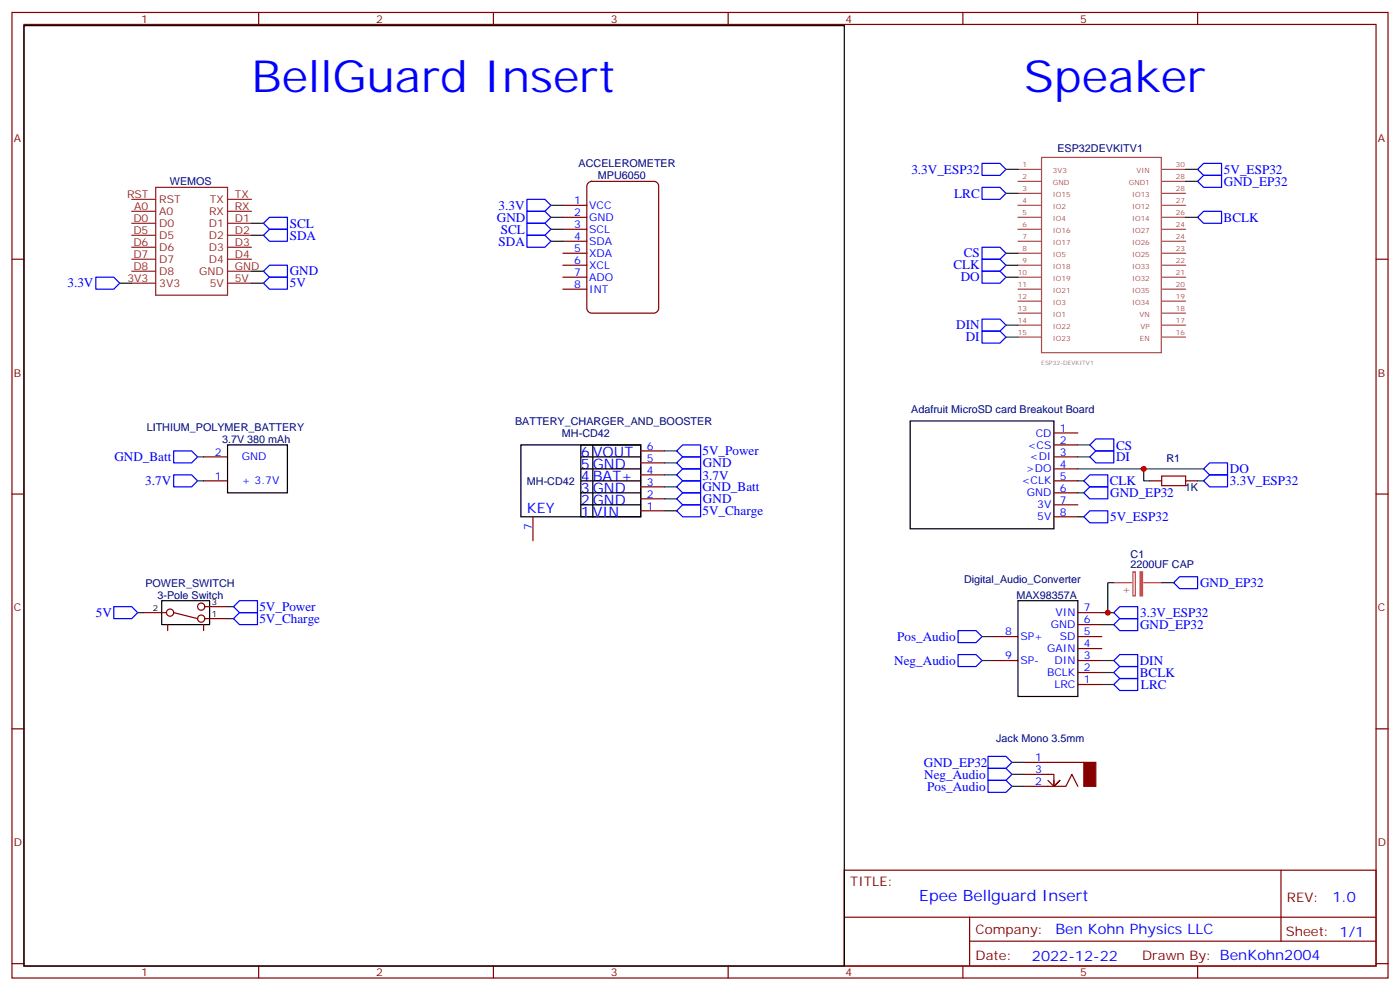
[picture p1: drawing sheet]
<svg xmlns="http://www.w3.org/2000/svg" width="412mm" height="292mm" viewBox="0 0 412 292" stroke-linecap="round" stroke-linejoin="round" font-family="sans-serif">
<g fill="none" stroke="#870000" stroke-width=".35">
<path d="M3.5 3.7h405.4v284.3h-405.4zM7.1 7.2h398.2v277.3h-398.2zM76.2 3.7v3.5M145.3 3.7v3.5M214.5 3.7v3.5M283.6 3.7v3.5M352.8 3.7v3.5M3.5 76.3h3.6M405.3 76.3h3.6M60 134.5h7M3.5 145.5h3.6M60 141.6h7"/>
<path d="M405.3 145.5h3.6M3.5 214.6h3.6M405.3 214.6h3.6M248.7 256.3h156.6v28.2h-156.6zM377.3 256.3v20.9M248.7 270.1h156.5M285.6 277.2h119.6M285.6 270.1v14.1M3.5 283.8h3.6M76.2 284.5v3.5M145.3 284.5v3.5M214.5 284.5v3.5"/>
<path d="M283.6 284.5v3.5M352.8 284.5v3.5M405.3 283.8h3.6"/>
</g>
<g fill="none" stroke="#8c2424" stroke-width=".35">
<path d="M38.8 58.7h7.1M45.9 55.2h21.1v31.7h-21.1zM67 58.7h7.1M38.8 79.9h7.1M38.8 76.3h7.1M38.8 72.8h7.1M38.8 69.3h7.1M38.8 65.8h7.1M38.8 62.2h7.1M67 79.9h7.1M67 76.3h7.1M67 72.8h7.1"/>
<path d="M67 69.3h7.1M67 65.8h7.1M67 62.2h7.1M38.8 83.4h7.1M67 83.4h7.1"/>
</g>
<path d="M67 131h17.7v14.1h-17.7z" fill="none" stroke="#000" stroke-width=".35"/>
<path d="M77.6 65.8l1.8-1.8h5.3v3.5h-5.3zM77.6 69.3l1.8-1.8h5.3v3.5h-5.3zM77.6 79.9l1.8-1.8h5.3v3.5h-5.3zM28.2 81.6h5.3l1.8 1.8-1.8 1.8h-5.3zM77.6 83.4l1.8-1.8h5.3v3.6h-5.3z" fill="none" stroke="#00f" stroke-width=".35"/>
<path d="M74.1 65.8h3.5M74.1 69.3h3.5" fill="none" stroke="#008700" stroke-width=".35"/>
<path d="M173.2 54l1.1-.6h18.3a1.41 1.41 0 0 1 1.4 1.4v36a1.51 1.51 0 0 1-1.4 1.4h-18.3a1.51 1.51 0 0 1-1.4-1.4v-36z" fill="#fff" stroke="#800000" stroke-width=".35"/>
<g fill="none" stroke="#870000" stroke-width=".35">
<path d="M165.8 71h7.1M165.8 67.5h7.1M165.8 74.6h7.1M165.8 78.1h7.1M165.8 64h7.1M165.8 60.5h7.1M165.8 81.6h7.1M165.8 85.2h7.1M188.7 136.3h7.1M188.7 139.8h7.1M188.7 132.8h7.1M310.4 127.5h7.1"/>
<path d="M310.4 131h7.1M310.4 134.5h7.1M310.4 138.1h7.1M157 152.2v7M188.7 143.4h7.1M188.7 146.9h7.1M188.7 150.4h7.1M310.4 141.6h7.1M310.4 145.1h7.1M310.4 148.7h7.1M310.4 152.2h7.1M338.7 141.6h3.5"/>
<path d="M349.2 141.6h3.6M60.3 178.6h6.7M42.3 180.4h6.7M49.4 183.9v1.8M51.2 180.4l7 1.8M60 183.9v1.8M60.3 182.2h6.7M292.8 194.5h7.1M292.8 187.5h7.1M317.5 180.4h7.1M317.5 198h7.1M317.5 194.5h7.1"/>
<path d="M317.5 191h7.1M317.5 187.5h7.1M317.5 183.9h7.1M317.5 201.6h7.1M301.6 231.6h12.4l1.7-3.6 1.8 3.6M301.6 228h8.8v3.6M301.6 224.5h17.7M308.7 229.8l1.7 1.8 1.8-1.8-1.8 1.8M310.4 229.8v1.8"/>
<circle cx="59.3" cy="178.6" r="1.06"/>
<circle cx="50.1" cy="180.4" r="1.06"/>
<circle cx="59.3" cy="182.2" r="1.06"/>
</g>
<g fill="none" stroke="#00f" stroke-width=".35">
<path d="M155.2 58.7h5.3l1.8 1.8-1.8 1.7h-5.3zM289.3 48.1h5.3l1.7 1.8-1.7 1.7h-5.3zM289.3 55.2h5.3l1.7 1.7-1.7 1.8h-5.3zM352.8 53.4l1.7-1.8h5.3v3.6h-5.3zM354.5 48.1h5.3v3.5h-5.3l-1.7-1.7zM155.2 62.2h5.3l1.8 1.8-1.8 1.8h-5.3zM155.2 65.8h5.3l1.8 1.7-1.8 1.8h-5.3zM155.2 69.3h5.3l1.8 1.7-1.8 1.8h-5.3zM289.3 72.8h5.3l1.7 1.8-1.7 1.7h-5.3zM289.3 76.3h5.3l1.7 1.8-1.7 1.8h-5.3zM289.3 79.9h5.3l1.7 1.7-1.7 1.8h-5.3zM354.5 62.2h5.3v3.6h-5.3l-1.7-1.8z"/>
<path d="M289.3 94h5.3l1.7 1.7-1.7 1.8h-5.3zM289.3 97.5h5.3l1.7 1.8-1.7 1.7h-5.3zM51.2 132.8h5.2l1.8 1.7-1.8 1.8h-5.2zM51.2 139.8h5.2l1.8 1.8-1.8 1.8h-5.2zM199.3 139.8l1.8-1.7h5.3v3.5h-5.3zM199.3 136.3l1.8-1.8h5.3v3.6h-5.3zM201.1 131h5.3v3.5h-5.3l-1.8-1.7zM321 131l1.8-1.7h5.3v3.5h-5.3zM321 134.5l1.8-1.7h5.3v3.5h-5.3zM354.5 138.1l1.8-1.8h5.3v3.5h-5.3zM199.3 143.4l1.8-1.8h5.3v3.5h-5.3zM199.3 146.9l1.8-1.8h5.3v3.6h-5.3z"/>
<path d="M199.3 150.4l1.8-1.7h5.3v3.5h-5.3zM319.3 141.6l1.7-1.8h5.3v3.6h-5.3zM319.3 145.1l1.7-1.7h5.3v3.5h-5.3zM319.3 152.2l1.7-1.8h5.3v3.6h-5.3zM354.5 141.6l1.8-1.8h5.3v3.6h-5.3zM33.5 178.6h5.3l1.8 1.8-1.8 1.8h-5.3zM68.8 178.6l1.8-1.7h5.2v3.5h-5.2zM345.7 171.6l1.8-1.8h5.3v3.6h-5.3zM70.6 180.4h5.2v3.5h-5.2l-1.8-1.7zM282.2 185.7h5.3l1.8 1.8-1.8 1.7h-5.3zM282.2 192.8h5.3l1.8 1.7-1.8 1.8h-5.3zM328.1 198l1.7-1.7h5.3v3.5h-5.3z"/>
<path d="M328.1 194.5l1.7-1.7h5.3v3.5h-5.3zM328.1 183.9l1.7-1.7h5.3v3.5h-5.3zM328.1 180.4l1.7-1.8h5.3v3.6h-5.3zM329.8 199.8h5.3v3.5h-5.3l-1.7-1.7zM291 222.7h5.3l1.8 1.8-1.8 1.8h-5.3zM291 229.8h5.3l1.8 1.8-1.8 1.7h-5.3zM291 226.3h5.3l1.8 1.7-1.8 1.8h-5.3z"/>
</g>
<g fill="none" stroke="#008700" stroke-width=".35">
<path d="M296.3 49.9h3.6M296.3 56.9h3.6M349.2 49.9h3.6M349.2 53.4h3.6M74.1 79.9h3.5M162.3 71h3.5M162.3 67.5h3.5M162.3 64h3.5M162.3 60.5h3.5M296.3 74.6h3.6M296.3 78.1h3.6M349.2 64h3.6"/>
<path d="M35.3 83.4h3.5M74.1 83.4h3.5M296.3 81.6h3.6M296.3 95.7h3.6M296.3 99.3h3.6M58.2 134.5h1.8M195.8 132.8h3.5M195.8 136.3h3.5M195.8 139.8h3.5M317.5 134.5h3.5M317.5 138.1h37M317.5 131h3.5"/>
<path d="M336.9 138.1v3.5h1.8M58.2 141.6h1.8M195.8 143.4h3.5M195.8 146.9h3.5M195.8 150.4h3.5M317.5 141.6h1.8M317.5 145.1h1.8M317.5 152.2h1.8M352.8 141.6h1.7M67 178.6h1.8M328.1 171.6h-1.8v8.8M342.2 171.6h3.5"/>
<path d="M40.6 180.4h1.7M67 182.2h1.8M289.3 194.5h3.5M289.3 187.5h3.5M324.6 180.4h3.5M324.6 183.9h3.5M324.6 194.5h3.5M324.6 198h3.5M324.6 201.6h3.5M298.1 231.6h3.5M298.1 228h3.5M298.1 224.5h3.5"/>
</g>
<path d="M7.1 7.5h241.6v277h-241.6zM153.5 131h35.2v21.2h-35.2zM171.1 131h17.6v21.2h-17.6zM171.1 134.5h17.6M171.1 138.1h17.6M174.6 131v21.2M268.1 124h42.3v31.7h-42.3zM171.1 141.6h17.6M171.1 145.1h17.6M171.1 148.7h17.6M47.6 176.9h14.1v7h-14.1zM299.9 176.9h17.6v28.2h-17.6z" fill="none" stroke="#000" stroke-width=".35"/>
<g fill="none" stroke="#a64a4a" stroke-width=".35">
<path d="M299.9 49.9h6.9M299.9 53.4h6.9M299.9 56.9h6.9M306.8 46.4h35.3v57.5h-35.3zM342.3 49.9h6.9M342.3 53.4h6.9M342.3 56.9h6.9M299.9 60.5h6.9M299.9 64h6.9M299.9 67.5h6.9M299.9 71h6.9M299.9 74.6h6.9"/>
<path d="M299.9 78.1h6.9M342.3 60.5h6.9M342.3 64h6.9M342.3 67.5h6.9M342.3 71h6.9M342.3 74.6h6.9M342.3 78.1h6.9M299.9 81.6h6.9M299.9 85.2h6.9M299.9 88.7h6.9M299.9 92.2h6.9M299.9 95.7h6.9"/>
<path d="M299.9 99.3h6.9M342.3 81.6h6.9M342.3 85.2h6.9M342.3 88.7h6.9M342.3 92.2h6.9M342.3 95.7h6.9M342.3 99.3h6.9"/>
</g>
<path d="M342.2 140.2h7v2.8h-7z" fill="none" stroke="#a10000" stroke-width=".35"/>
<path d="M328.1 171.6h5.3M333.7 168.4h.7v7.1h-.7zM336.9 171.6h5.3" fill="none" stroke="#f33" stroke-width=".35"/>
<path d="M335.8 168.4h.7v7.1h-.7z" fill="#f33" stroke="#f33" stroke-width=".35"/>
<path d="M319.3 224.5h3.5v7.1h-3.5z" fill="#870000" stroke="#870000" stroke-width=".35"/>
<g fill="#c00">
<circle cx="336.9" cy="138.1" r=".88"/>
<circle cx="326.3" cy="180.4" r=".88"/>
</g>
<g font-size="13.1" fill="#00f">
<text x="74.1" y="27">BellGuard Insert</text>
<text x="301.6" y="27">Speaker</text>
</g>
<text font-size="4.6" fill="#00f" x="270.8" y="265.3">Epee Bellguard Insert</text>
<g font-size="4.2" fill="#00f">
<text x="171.1" y="134.5">6</text>
<text x="174.6" y="134.5">VOUT</text>
<text x="171.1" y="138.1">5</text>
<text x="171.1" y="141.6">4</text>
<text x="174.6" y="138.1">GND</text>
<text x="174.6" y="141.6">BAT+</text>
<text x="171.1" y="145.1">3</text>
<text x="171.1" y="148.7">2</text>
<text x="174.6" y="145.1">GND</text>
<text x="174.6" y="148.7">GND</text>
<text x="155.2" y="151.2">KEY</text>
<text x="171.1" y="152.2">1 VIN</text>
<text x="392.5" y="265.5">1.0</text>
<text x="310.9" y="275.1">Ben Kohn Physics LLC</text>
<text x="304" y="282.9">2022-12-22</text>
</g>
<g font-size="3.9" fill="#00f">
<text x="268.5" y="51.2">3.3V_ESP32</text>
<text x="360.5" y="51.1">5V_ESP32</text>
<text x="281.1" y="58.2">LRC</text>
<text x="360.5" y="54.7">GND_EP32</text>
<text x="146.4" y="65.3">GND</text>
<text x="146.9" y="61.7">3.3V</text>
<text x="360.4" y="65.3">BCLK</text>
<text x="85.4" y="67">SCL</text>
<text x="85.4" y="70.5">SDA</text>
<text x="147.5" y="68.8">SCL</text>
<text x="146.9" y="72.3">SDA</text>
<text x="283.9" y="75.7">CS</text>
<text x="85.4" y="81.1">GND</text>
<text x="280.8" y="79.4">CLK</text>
<text x="283" y="82.9">DO</text>
<text x="19.9" y="84.6">3.3V</text>
<text x="85.4" y="84.7">5V</text>
<text x="281.7" y="97">DIN</text>
<text x="284.5" y="100.5">DI</text>
<text x="33.7" y="135.8">GND_Batt</text>
<text x="206.9" y="134.1">5V_Power</text>
<text x="207.1" y="137.6">GND</text>
<text x="328.8" y="135.8">DI</text>
<text x="328.8" y="132.4">CS</text>
<text x="42.8" y="142.9">3.7V</text>
<text x="207" y="141.2">3.7V</text>
<text x="326.9" y="142.9">CLK</text>
<text x="362.3" y="139.4">DO</text>
<text x="362.3" y="143">3.3V_ESP32</text>
<text x="206.9" y="144.7">GND_Batt</text>
<text x="207.1" y="148.2">GND</text>
<text x="327" y="146.4">GND_EP32</text>
<text x="206.9" y="151.8">5V_Charge</text>
<text x="327" y="153.4">5V_ESP32</text>
<text x="353.5" y="172.9">GND_EP32</text>
<text x="76.4" y="180">5V_Power</text>
<text x="28.2" y="181.6">5V</text>
<text x="76.4" y="183.5">5V_Charge</text>
<text x="335.8" y="185.2">GND_EP32</text>
<text x="335.8" y="181.8">3.3V_ESP32</text>
<text x="264.3" y="188.7">Pos_Audio</text>
<text x="263.4" y="195.8">Neg_Audio</text>
<text x="335.7" y="195.9">DIN</text>
<text x="335.7" y="199.3">BCLK</text>
<text x="336.1" y="202.9">LRC</text>
<text x="272.2" y="225.8">GND_EP32</text>
<text x="272.3" y="229.3">Neg_Audio</text>
<text x="273.1" y="232.8">Pos_Audio</text>
</g>
<g font-size="3.9" fill="#800">
<text x="250.5" y="260.8">TITLE:</text>
<text x="379.1" y="265.5">REV:</text>
<text x="287.4" y="275">Company:</text>
<text x="378.7" y="275.7">Sheet: 1/1</text>
<text x="287.4" y="282.7">Date:</text>
<text x="336.4" y="282.8">Drawn By: BenKohn2004</text>
</g>
<g font-size="3.2" fill="#800">
<text x="41.6" y="6.7">1</text>
<text x="110.8" y="6.7">2</text>
<text x="179.9" y="6.7">3</text>
<text x="249.1" y="6.7">4</text>
<text x="318.2" y="6.7">5</text>
<text x="4.1" y="41.8">A</text>
<text x="405.9" y="41.8">A</text>
<text x="4.1" y="110.9">B</text>
<text x="405.9" y="110.9">B</text>
<text x="4.1" y="180.1">C</text>
<text x="405.9" y="180.1">C</text>
<text x="4.1" y="249.2">D</text>
<text x="405.9" y="249.2">D</text>
<text x="41.6" y="287.5">1</text>
<text x="110.8" y="287.5">2</text>
<text x="179.9" y="287.5">3</text>
<text x="249.1" y="287.5">4</text>
<text x="318.2" y="287.5">5</text>
</g>
<g font-size="3.2" fill="#000080">
<text x="311.5" y="44.7">ESP32DEVKITV1</text>
<text x="170.4" y="49.3">ACCELEROMETER</text>
<text x="176.1" y="52.8">MPU6050</text>
<text x="50" y="54.6">WEMOS</text>
<text x="151.7" y="125.1">BATTERY_CHARGER_AND_BOOSTER</text>
<text x="268.4" y="121.6">Adafruit MicroSD card Breakout Board</text>
<text x="43.2" y="126.9">LITHIUM_POLYMER_BATTERY</text>
<text x="65.4" y="130.4">3.7V 380 mAh</text>
<text x="165.5" y="128.6">MH-CD42</text>
<text x="343.6" y="135.9">R1</text>
<text x="155.2" y="142.9">MH-CD42</text>
<text x="349" y="144.5">1K</text>
<text x="333" y="167.4">2200UF CAP</text>
<text x="333" y="164.2">C1</text>
<text x="42.8" y="172.7">POWER_SWITCH</text>
<text x="284" y="171.6">Digital_Audio_Converter</text>
<text x="46.4" y="176.3">3-Pole Switch</text>
<text x="299.4" y="176.3">MAX98357A</text>
<text x="293.5" y="218.6">Jack Mono 3.5mm</text>
</g>
<g font-size="3.2" fill="#8d2323">
<text x="37.4" y="58.3">RST</text>
<text x="46.9" y="59.8">RST</text>
<text x="61.8" y="59.8">TX</text>
<text x="69.1" y="58.3">TX</text>
<text x="39.3" y="65.4">D0</text>
<text x="39.6" y="61.9">A0</text>
<text x="46.9" y="63.3">A0</text>
<text x="61.6" y="63.3">RX</text>
<text x="69.1" y="65.4">D1</text>
<text x="69.1" y="61.9">RX</text>
<text x="39.3" y="68.9">D5</text>
<text x="46.9" y="70.3">D5</text>
<text x="46.9" y="66.8">D0</text>
<text x="61.5" y="70.3">D2</text>
<text x="61.5" y="66.8">D1</text>
<text x="69.1" y="68.9">D2</text>
<text x="39.3" y="76">D7</text>
<text x="39.3" y="72.5">D6</text>
<text x="46.9" y="77.4">D7</text>
<text x="46.9" y="73.9">D6</text>
<text x="61.5" y="77.4">D4</text>
<text x="61.5" y="73.9">D3</text>
<text x="69.1" y="76">D4</text>
<text x="69.1" y="72.5">D3</text>
<text x="37.5" y="83">3V3</text>
<text x="39.3" y="79.5">D8</text>
<text x="46.9" y="80.9">D8</text>
<text x="58.7" y="80.9">GND</text>
<text x="69.1" y="83">5V</text>
<text x="69.1" y="79.5">GND</text>
<text x="46.9" y="84.5">3V3</text>
<text x="61.8" y="84.5">5V</text>
</g>
<g font-size="3.2" fill="#00f">
<text x="169.1" y="63.6">2</text>
<text x="169.1" y="60.1">1</text>
<text x="173.6" y="65.1">GND</text>
<text x="173.6" y="61.5">VCC</text>
<text x="169.1" y="70.7">4</text>
<text x="169.1" y="67.2">3</text>
<text x="173.6" y="68.6">SCL</text>
<text x="169.1" y="74.2">5</text>
<text x="169.1" y="77.8">6</text>
<text x="173.6" y="72.1">SDA</text>
<text x="173.6" y="75.6">XDA</text>
<text x="169.1" y="81.3">7</text>
<text x="173.6" y="79.2">XCL</text>
<text x="173.6" y="82.7">ADO</text>
<text x="169.1" y="84.8">8</text>
<text x="173.6" y="86.2">INT</text>
<text x="305.1" y="128.6">CD</text>
<text x="312.2" y="127.1">1</text>
<text x="312.2" y="130.7">2</text>
<text x="63.2" y="134.2">2</text>
<text x="71.3" y="135.6">GND</text>
<text x="190.5" y="136">5</text>
<text x="190.5" y="132.4">6</text>
<text x="302.8" y="132.1">&lt;CS</text>
<text x="303.4" y="135.6">&lt;DI</text>
<text x="312.2" y="134.2">3</text>
<text x="312.2" y="137.7">4</text>
<text x="63.2" y="141.3">1</text>
<text x="71.3" y="142.7">+ 3.7V</text>
<text x="190.5" y="139.5">4</text>
<text x="190.5" y="143">3</text>
<text x="301" y="142.7">&lt;CLK</text>
<text x="302.2" y="139.1">&gt;DO</text>
<text x="312.2" y="141.3">5</text>
<text x="190.5" y="146.5">2</text>
<text x="302.5" y="146.2">GND</text>
<text x="305.6" y="149.7">3V</text>
<text x="312.2" y="144.8">6</text>
<text x="312.2" y="148.3">7</text>
<text x="156.6" y="156" transform="rotate(-90 156.6 156)">7</text>
<text x="190.5" y="150.1">1</text>
<text x="305.6" y="153.2">5V</text>
<text x="312.2" y="151.8">8</text>
<text x="309.5" y="185">GND</text>
<text x="310.9" y="181.5">VIN</text>
<text x="319.3" y="183.6">6</text>
<text x="319.3" y="180.1">7</text>
<text x="296.1" y="187.1">8</text>
<text x="300.6" y="188.5">SP+</text>
<text x="312.2" y="188.5">SD</text>
<text x="319.3" y="190.6">4</text>
<text x="319.3" y="187.1">5</text>
<text x="296.1" y="194.2">9</text>
<text x="300.6" y="195.6">SP-</text>
<text x="308.5" y="192.1">GAIN</text>
<text x="310.6" y="195.6">DIN</text>
<text x="319.3" y="197.7">2</text>
<text x="319.3" y="194.2">3</text>
<text x="308.4" y="199.1">BCLK</text>
<text x="310.6" y="202.6">LRC</text>
<text x="319.3" y="201.2">1</text>
<text x="304.9" y="224.2">1</text>
<text x="304.9" y="227.7">3</text>
<text x="304.9" y="231.2">2</text>
</g>
<text font-size="3.2" fill="#f33" x="330.6" y="174.8">+</text>
<g font-size="2.5">
<text x="62.4" y="178.3">3</text>
<text x="45" y="180.1">2</text>
<text x="62.4" y="181.8">1</text>
</g>
<g font-size="2.1" fill="#a54b4b">
<text x="301.2" y="49.2">1</text>
<text x="301.2" y="52.7">2</text>
<text x="310.2" y="50.9">3V3</text>
<text x="334.8" y="50.9">VIN</text>
<text x="346.4" y="52.7">28</text>
<text x="346.4" y="49.2">30</text>
<text x="301.2" y="56.2">3</text>
<text x="301.2" y="59.8">4</text>
<text x="310.2" y="54.5">GND</text>
<text x="310.2" y="58">IO15</text>
<text x="332.5" y="54.5">GND1</text>
<text x="333.5" y="58">IO13</text>
<text x="346.4" y="59.8">27</text>
<text x="346.4" y="56.2">28</text>
<text x="301.2" y="63.3">5</text>
<text x="310.2" y="61.5">IO2</text>
<text x="310.2" y="65">IO4</text>
<text x="333.5" y="65">IO14</text>
<text x="333.5" y="61.5">IO12</text>
<text x="346.4" y="63.3">26</text>
<text x="301.2" y="66.8">6</text>
<text x="301.2" y="70.4">7</text>
<text x="310.2" y="68.6">IO16</text>
<text x="333.5" y="68.6">IO27</text>
<text x="346.4" y="70.4">24</text>
<text x="346.4" y="66.8">24</text>
<text x="301.2" y="73.9">8</text>
<text x="301.2" y="77.4">9</text>
<text x="310.2" y="72.1">IO17</text>
<text x="310.2" y="75.6">IO5</text>
<text x="333.5" y="75.6">IO25</text>
<text x="333.5" y="72.1">IO26</text>
<text x="346.4" y="77.4">22</text>
<text x="346.4" y="73.9">23</text>
<text x="299.8" y="80.9">10</text>
<text x="310.2" y="79.1">IO18</text>
<text x="310.2" y="82.7">IO19</text>
<text x="333.5" y="82.7">IO32</text>
<text x="333.5" y="79.1">IO33</text>
<text x="346.4" y="80.9">21</text>
<text x="299.8" y="84.5">11</text>
<text x="299.8" y="88">12</text>
<text x="310.2" y="86.2">IO21</text>
<text x="310.2" y="89.7">IO3</text>
<text x="333.5" y="89.7">IO34</text>
<text x="333.5" y="86.2">IO35</text>
<text x="346.4" y="88">19</text>
<text x="346.4" y="84.5">20</text>
<text x="299.8" y="91.5">13</text>
<text x="299.8" y="95">14</text>
<text x="310.2" y="93.3">IO1</text>
<text x="335.7" y="93.3">VN</text>
<text x="346.4" y="95">17</text>
<text x="346.4" y="91.5">18</text>
<text x="299.8" y="98.6">15</text>
<text x="310.2" y="96.8">IO22</text>
<text x="310.2" y="100.3">IO23</text>
<text x="335.8" y="100.3">EN</text>
<text x="336" y="96.8">VP</text>
<text x="346.4" y="98.6">16</text>
</g>
<text font-size="1.8" fill="#838383" x="306.7" y="107.4">ESP32-DEVKITV1</text>
</svg>
